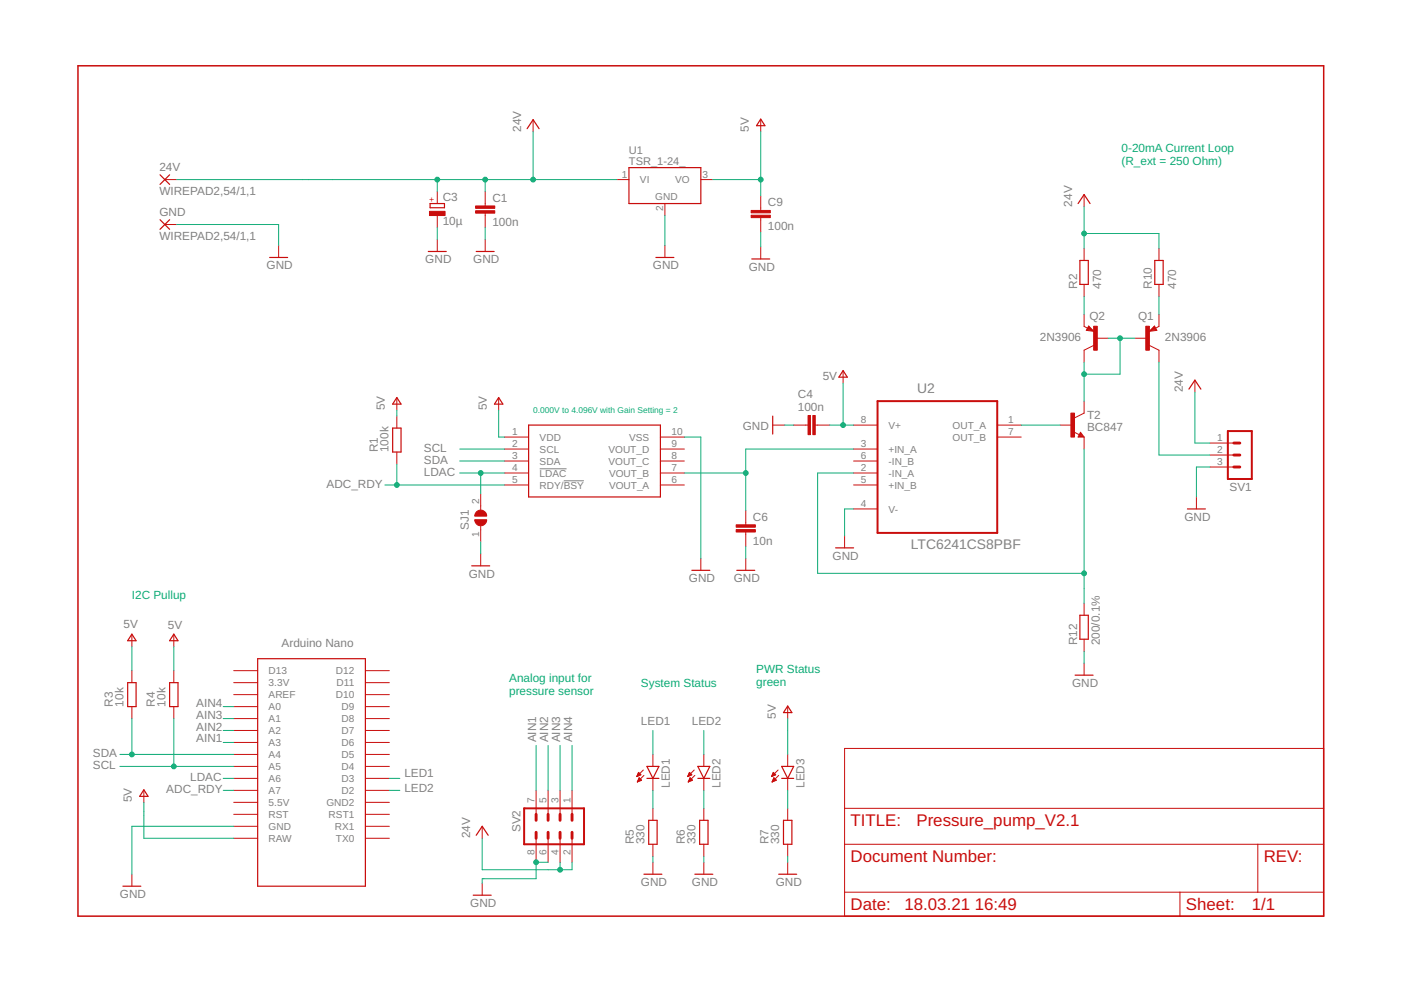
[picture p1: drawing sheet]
<svg xmlns="http://www.w3.org/2000/svg" width="297mm" height="210mm" viewBox="0 0 297 210" stroke-linecap="round" stroke-linejoin="round" font-family="sans-serif">
<path d="M114.4 99.4h5.7M119.5 101.9h4.3" fill="none" stroke="#808080" stroke-width=".21"/>
<path d="M16.5 13.9h264.1v180.3h-264.1z" fill="none" stroke="#c90d0c" stroke-width=".32"/>
<g fill="none" stroke="#c90d0c" stroke-width=".21">
<path d="M34.9 38.1h2.6M113 25.4v2.5M130.8 38.1h2.5M148.6 38.1h2.5M161.3 25.4v2.5M34.9 47.6h2.6M59.1 52v2.6M92.7 40.6v2.6M92.7 45.7v2.5M92.7 50.8v2.5M102.9 40.6v3.1M102.9 45.2v3"/>
<path d="M102.9 50.8v2.5M141 43.2v2.5M141 52v2.6M161.3 41.6v3M161.3 46.1v3.1M161.3 52.4v2.5M229.8 41.3v2.5M229.8 52.7v2.5M245.7 52.7v2.5M178.8 78.7v2.5M229.8 60.3v2.5M229.8 66.7v2.5l.8 .4"/>
<path d="M230.8 69.1l1.1 1.2-1.6-.3zM231.9 73.2l-2.1 1.1v2.5M232.4 71.7h2.5M240.6 71.7h2.6M243.7 73.2l2 1.1v2.5M244.8 69.1l.5 .9-1.6 .3zM245.7 66.7v2.5l-.7 .4M245.7 60.3v2.5M84.1 84.4v2.6M84.1 88.2v2.6M84.1 95.8v2.6M105.7 84.4v2.6"/>
<path d="M107 92.7h5.1M107 95.2h5.1M107 97.7h5.1M140 92.7h5.1M140 95.2h5.1M140 97.7h5.1M163.8 90.1h2.6M168.3 90.1h3M172.8 90.1h3.1M181 95.2h5.1M181 97.7h5.1M181 90.1h5.1"/>
<path d="M211.4 92.7h5.1M211.4 90.1h5.1M224.8 90.1h2.5M227.6 91.6l1.3 .6M229.1 91.7l.7 1h-1.2zM229.8 85v2.6l-2 1M229.8 92.7v2.5M253.3 80.6v2.5M256.5 93.9h5.1M256.5 96.5h5.1M256.5 99h5.1M101.9 104.7v3.5"/>
<path d="M101.9 111.5v3.4M101.9 117.4v2.6M107 100.3h5.1M107 102.8h5.1M140 100.3h5.1M140 102.8h5.1M148.6 118.4v2.5M158.1 108.2v3.1M158.1 112.8v3M158.1 118.4v2.5M179.1 113.6v2.6M181 100.3h5.1"/>
<path d="M181 102.8h5.1M181 107.9h5.1M253.7 105.4v2.5M28 134.6v2.5M36.9 134.6v2.5M229.8 127.9v2.6M229.8 135.5v2.6M28 142.2v2.5M28 149.8v2.6M36.9 142.2v2.5M36.9 149.8v2.6M49.6 144.7h5"/>
<path d="M49.6 147.3h5M49.6 160h5M49.6 157.4h5M49.6 154.9h5M49.6 152.4h5M49.6 149.8h5M49.6 142.2h5M77.5 144.7h5M77.5 147.3h5M77.5 160h5M77.5 157.4h5M77.5 154.9h5"/>
<path d="M77.5 152.4h5M77.5 149.8h5M77.5 142.2h5M138.4 160v2.5M149.2 160v2.5M167 149.8v2.6M167 160v2.5M179.1 158.7h101.5v35.5h-101.5zM229.8 140.6v2.6M30.5 167.6v2.5M49.6 177.7h5M49.6 175.2h5"/>
<path d="M49.6 172.7h5M49.6 170.1h5M49.6 167.6h5M49.6 165h5M49.6 162.5h5M77.5 177.7h5M77.5 175.2h5M77.5 172.7h5M77.5 170.1h5M77.5 167.6h5M77.5 165h5M77.5 162.5h5"/>
<path d="M102.2 175.2v2.5M113.7 167.6v5.1M113.7 177.7v5.1M116.2 167.6v5.1M116.2 177.7v5.1M118.7 167.6v5.1M118.7 177.7v5.1M121.3 167.6v5.1M121.3 177.7v5.1M135 164.6h.2M135.1 164.5h.4M135.1 164.3h.7"/>
<path d="M135.1 165.8h.1M135.2 164.2h.6M135.2 165.7h.3M135.2 165.5h.5M135.3 164.1h.4M135.3 164h.3M135.3 165.4h.7M135.3 163.9h.2M135.3 165.3h.6M135.4 163.8l.5 .5-.9 .4zM135.4 165.2h.4M135.4 165.1h.3"/>
<path d="M135.5 164.9h.1M136 165.4l-.5-.5-.4 .9M136 165.4l-.9 .4M136.4 163.3l-1.4 1.4M136.5 164.4l-1.4 1.4M138.4 165v2.6M138.4 171.4v2.5M138.4 179v2.5M145.8 164.6h.2M145.9 164.5h.4M145.9 165.8h.1M145.9 164.3h.7"/>
<path d="M146 164.2h.6M146 165.7h.3M146 164.1h.5M146 165.5h.5M146.1 164h.3M146.1 165.4h.7M146.1 163.9h.2M146.1 165.3h.6M146.2 163.8l.5 .5-.9 .4zM146.2 165.2h.4M146.2 165.1h.3M146.3 164.9h.1"/>
<path d="M146.8 165.4l-.5-.5-.4 .9M146.8 165.4l-.9 .4M147.2 163.3l-1.4 1.4M147.3 164.4l-1.4 1.4M149.2 165v2.6M149.2 171.4v2.5M149.2 179v2.5M163.6 164.6h.2M163.7 164.5h.4M163.7 164.3h.6M163.7 165.8h.1M163.8 164.2h.6"/>
<path d="M163.8 165.7h.2M163.8 164.1h.5M163.8 165.5h.5M163.9 164h.2M163.9 165.4h.7M163.9 163.9h.1M163.9 165.3h.6M164 165.2h.3M164 163.8l.5 .5-.9 .4zM164 165.1h.2M164.1 164.9h.1M164.6 165.4l-.5-.5-.4 .9"/>
<path d="M164.6 165.4l-.9 .4M165 163.3l-1.4 1.4M165.1 164.4l-1.4 1.4M167 165v2.6M167 171.4v2.5M167 179v2.5M179.1 179h101.5M179.1 171.4h101.5M266.7 179v10.2M28 185.4v2.5M102.2 187.3v2.5M138.4 182.8v2.6"/>
<path d="M149.2 182.8v2.6M167 182.8v2.6M179.1 189.2h101.5M250.2 189.2v5"/>
</g>
<g fill="none" stroke="#c90d0c" stroke-width=".25">
<path d="M33.9 37.1l2.1 2M36 37.1l-2.1 2M111.8 27.3l1.2-1.9 1.3 1.9M133.3 35.5h15.3v7.7h-15.3zM161.3 25.3l.9 1.3h-1.8zM33.9 46.6l2.1 2M36 46.6l-2.1 2M57.2 54.6h3.8M90.8 53.3h3.8M91.2 43.2h3v.8h-3zM101 53.3h3.8M139.1 54.6h3.8"/>
<path d="M159.4 54.9h3.8M228.6 43.2l1.2-1.9 1.3 1.9M229 55.2h1.7v5.1h-1.7zM244.8 55.2h1.8v5.1h-1.8zM178.8 78.6l.8 1.4h-1.7zM230.9 69.8h.3l-.3-.2-.3 .3 1 .2-.7-.8-.4 .6M244.7 69.8h-.4l.4-.2 .3 .3-1.1 .2 .8-.8 .4 .6M83.2 90.8h1.8v5h-1.8zM84.1 84.3l.9 1.4h-1.8zM105.7 84.3l.9 1.4h-1.8zM112.1 90.1h27.9v15.3h-27.9zM163.8 88.2v3.8"/>
<path d="M229.1 92.2l.1 .2h-.4l.3-.5 .5 .6h-.8M252.1 82.5l1.2-1.9 1.3 1.9M100 120h3.8M177.2 116.2h3.8M251.8 107.9h3.8M28 134.5l.9 1.3h-1.8zM36.9 134.5l.8 1.3h-1.7zM54.6 139.7h22.9v48.2h-22.9zM146.7 120.9h3.8M156.2 120.9h3.8M229 130.5h1.7v5h-1.7zM27.1 144.7h1.8v5.1h-1.8z"/>
<path d="M36 144.7h1.7v5.1h-1.7zM167 149.7l.9 1.4h-1.8zM227.9 143.2h3.9M30.5 167.4l.9 1.4h-1.8zM101 177.1l1.2-1.9 1.3 1.9M137.2 162.5h2.5l-1.3 2.5zM137.2 165h2.5M137.5 173.9h1.8v5.1h-1.8zM148 165h2.5M148 162.5h2.5l-1.3 2.5zM148.3 173.9h1.8v5.1h-1.8zM165.7 165h2.6"/>
<path d="M165.7 162.5h2.6l-1.3 2.5zM166.1 173.9h1.8v5.1h-1.8zM26.1 187.9h3.8M100.3 189.8h3.8M136.5 185.4h3.8M147.3 185.4h3.8M165.1 185.4h3.8"/>
</g>
<g fill="#c90d0c" stroke="#c90d0c" stroke-width=".21">
<path d="M100.8 44.7h4.1v.5h-4.1z"/>
<path d="M100.8 43.7h4.1v.5h-4.1z"/>
<path d="M91.1 44.8h3.3v.9h-3.3z"/>
<path d="M172.3 88.1h.5v4.1h-.5z"/>
<path d="M171.3 88.1h.5v4.1h-.5z"/>
<path d="M156.1 112.3h4v.5h-4z"/>
<path d="M156.1 111.3h4v.5h-4z"/>
<path d="M227.1 87.6h.7v5.1h-.7z"/>
<path d="M159.3 45.6h4v.5h-4z"/>
<path d="M159.3 44.6h4v.5h-4z"/>
<path d="M242.9 69.2h.8v5.1h-.8z"/>
<path d="M231.9 69.2h.7v5.1h-.7z"/>
</g>
<g fill="#c90d0c" stroke="#c90d0c" stroke-width=".21">
<path d="M101.1 108.5a1.27 1.27 0 0 1 1.3-.2 1.27 1.27 0 0 1 .8 1.1h-2.6z" fill-rule="evenodd"/>
<path d="M100.6 110.2h2.6a1.27 1.27 0 0 1-1.3 1.3 1.27 1.27 0 0 1-1.3-1.3z" fill-rule="evenodd"/>
</g>
<path d="M186.1 85h25.3v28h-25.3zM260.3 91.4h5.1v10.2h-5.1zM111.1 171.4h12.7v7.6h-12.7z" fill="none" stroke="#c90d0c" stroke-width=".42"/>
<path d="M261.6 99h1.3M261.6 96.5h1.3M261.6 93.9h1.3M113.7 172.7v1.2M113.7 176.5v1.2M116.2 172.7v1.2M116.2 176.5v1.2M118.7 172.7v1.2M118.7 176.5v1.2M121.3 172.7v1.2M121.3 176.5v1.2" fill="none" stroke="#c90d0c" stroke-width=".61"/>
<g fill="none" stroke="#0dab76" stroke-width=".21">
<path d="M37.5 38.1h93.3M92.7 38.1v2.5M102.9 38.1v2.5M113 27.9v10.2M151.1 38.1h10.2M161.3 27.9v13.7M37.5 47.6h21.6v4.4M92.7 48.2v2.6M102.9 48.2v2.6M141 45.7v6.3M161.3 49.2v3.2M229.8 43.8v8.9"/>
<path d="M229.8 49.5h15.9v3.2M229.8 62.8v3.9M229.8 76.8v8.2M234.9 71.7h5.7M237.5 71.7v7.6h-7.7M245.7 62.8v3.9M245.7 76.8v19.7h10.8M84.1 87v1.2M84.1 98.4v4.4M97.5 97.7h9.5M97.5 95.2h9.5M105.7 87v5.7h1.3"/>
<path d="M145.1 92.7h3.5v25.7M166.4 90.1h1.9M175.9 90.1h5.1M178.8 81.2v8.9M181 95.2h-22.9v13M216.5 90.1h8.3M229.8 95.2v32.7M253.3 83.1v10.8h3.2M256.5 99h-2.8v6.4M81.6 102.8h25.4M97.5 100.3h9.5M101.9 100.3v4.4"/>
<path d="M101.9 114.9v2.5M145.1 100.3h13M158.1 115.8v2.6M181 107.9h-1.9v5.7M181 100.3h-7.6v21.3h56.4M28 137.1v5.1M36.9 137.1v5.1M229.8 138.1v2.5M25.4 160h24.2M28 152.4v7.6M36.9 152.4v10.1M47.3 149.8h2.3"/>
<path d="M47.3 152.4h2.3M47.3 154.9h2.3M47.3 157.4h2.3M113.7 158.1v9.5M116.2 158.1v9.5M118.7 158.1v9.5M121.3 158.1v9.5M138.4 154.9v5.1M149.2 154.9v5.1M167 152.4v7.6M25.4 162.5h24.2M30.5 170.1v7.6h19.1"/>
<path d="M47.3 165h2.3M47.3 167.6h2.3M49.6 175.2h-21.6v10.2M82.5 165h2.3M82.5 167.6h2.3M102.2 177.7v6.7h19.1v-1.6M138.4 167.6v3.8M149.2 167.6v3.8M167 167.6v3.8M116.2 182.8h-2.5v3.5h-11.5v1M118.7 182.8v1.6M138.4 181.5v1.3"/>
<path d="M149.2 181.5v1.3M167 181.5v1.3"/>
</g>
<g fill="#0dab76" stroke="#0dab76" stroke-width=".21">
<circle cx="113.7" cy="182.8" r=".51"/>
<circle cx="161.3" cy="38.1" r=".51"/>
<circle cx="178.8" cy="90.1" r=".51"/>
<circle cx="92.7" cy="38.1" r=".51"/>
<circle cx="102.9" cy="38.1" r=".51"/>
<circle cx="113" cy="38.1" r=".51"/>
<circle cx="118.7" cy="184.4" r=".51"/>
<circle cx="229.8" cy="49.5" r=".51"/>
<circle cx="28" cy="160" r=".51"/>
<circle cx="36.9" cy="162.5" r=".51"/>
<circle cx="158.1" cy="100.3" r=".51"/>
<circle cx="229.8" cy="121.6" r=".51"/>
<circle cx="101.9" cy="100.3" r=".51"/>
<circle cx="84.1" cy="102.8" r=".51"/>
<circle cx="237.5" cy="71.7" r=".51"/>
<circle cx="229.8" cy="79.3" r=".51"/>
</g>
<g font-size="3.6" fill="#c90d0c">
<text x="180.3" y="175.2">TITLE:</text>
<text x="194.3" y="175.2">Pressure_pump_V2.1</text>
<text x="180.3" y="182.8">Document Number:</text>
<text x="267.9" y="182.8">REV:</text>
<text x="180.3" y="193">Date:</text>
<text x="191.8" y="193">18.03.21</text>
<text x="206.7" y="193">16:49</text>
<text x="251.4" y="193">Sheet:</text>
<text x="265.4" y="193">1/1</text>
</g>
<g font-size="2.9" fill="#808080">
<text x="194.5" y="83.4">U2</text>
<text x="193.1" y="116.5">LTC6241CS8PBF</text>
</g>
<g font-size="2.5" fill="#808080">
<text x="110.5" y="27.9" transform="rotate(-90 110.5 27.9)">24V</text>
<text x="158.7" y="27.9" transform="rotate(-90 158.7 27.9)">5V</text>
<text x="33.8" y="41.4">WIREPAD2,54/1,1</text>
<text x="33.8" y="36.2">24V</text>
<text x="33.8" y="45.7">GND</text>
<text x="93.9" y="47.8">10µ</text>
<text x="93.9" y="42.7">C3</text>
<text x="104.4" y="47.9">100n</text>
<text x="104.4" y="42.8">C1</text>
<text x="162.8" y="43.7">C9</text>
<text x="227.3" y="43.8" transform="rotate(-90 227.3 43.8)">24V</text>
<text x="33.8" y="50.9">WIREPAD2,54/1,1</text>
<text x="162.8" y="48.8">100n</text>
<text x="56.5" y="57.1">GND</text>
<text x="90.2" y="55.9">GND</text>
<text x="100.3" y="55.9">GND</text>
<text x="138.4" y="57.1">GND</text>
<text x="158.7" y="57.4">GND</text>
<text x="228.4" y="61.2" transform="rotate(-90 228.4 61.2)">R2</text>
<text x="233.5" y="61.2" transform="rotate(-90 233.5 61.2)">470</text>
<text x="244.2" y="61.2" transform="rotate(-90 244.2 61.2)">R10</text>
<text x="249.3" y="61.2" transform="rotate(-90 249.3 61.2)">470</text>
<text x="231" y="67.9">Q2</text>
<text x="241.3" y="67.9">Q1</text>
<text x="220.5" y="72.4">2N3906</text>
<text x="247" y="72.4">2N3906</text>
<text x="174.4" y="80.5">5V</text>
<text x="250.8" y="83.1" transform="rotate(-90 250.8 83.1)">24V</text>
<text x="81.6" y="87" transform="rotate(-90 81.6 87)">5V</text>
<text x="103.2" y="87" transform="rotate(-90 103.2 87)">5V</text>
<text x="169.2" y="87.2">100n</text>
<text x="169.2" y="84.4">C4</text>
<text x="230.5" y="88.9">T2</text>
<text x="80.1" y="95.8" transform="rotate(-90 80.1 95.8)">R1</text>
<text x="82.4" y="95.8" transform="rotate(-90 82.4 95.8)">100k</text>
<text x="89.9" y="95.8">SCL</text>
<text x="157.5" y="91.1">GND</text>
<text x="230.5" y="91.4">BC847</text>
<text x="89.9" y="98.4">SDA</text>
<text x="89.9" y="100.9">LDAC</text>
<text x="69.2" y="103.5">ADC_RDY</text>
<text x="260.7" y="104.1">SV1</text>
<text x="99.4" y="112.4" transform="rotate(-90 99.4 112.4)">SJ1</text>
<text x="159.6" y="110.4">C6</text>
<text x="251.1" y="110.4">GND</text>
<text x="159.6" y="115.5">10n</text>
<text x="176.5" y="118.7">GND</text>
<text x="99.4" y="122.5">GND</text>
<text x="146" y="123.5">GND</text>
<text x="155.6" y="123.5">GND</text>
<text x="26.2" y="133.2">5V</text>
<text x="35.6" y="133.3">5V</text>
<text x="59.7" y="137.1">Arduino Nano</text>
<text x="228.4" y="136.8" transform="rotate(-90 228.4 136.8)">R12</text>
<text x="233.2" y="136.8" transform="rotate(-90 233.2 136.8)">200/0.1%</text>
<text x="23.9" y="149.8" transform="rotate(-90 23.9 149.8)">R3</text>
<text x="26.2" y="149.8" transform="rotate(-90 26.2 149.8)">10k</text>
<text x="32.8" y="149.8" transform="rotate(-90 32.8 149.8)">R4</text>
<text x="35.1" y="149.8" transform="rotate(-90 35.1 149.8)">10k</text>
<text x="41.6" y="149.8">AIN4</text>
<text x="227.3" y="145.7">GND</text>
<text x="41.6" y="152.3">AIN3</text>
<text x="41.6" y="154.9">AIN2</text>
<text x="135.9" y="153.6">LED1</text>
<text x="146.7" y="153.6">LED2</text>
<text x="164.5" y="152.3" transform="rotate(-90 164.5 152.3)">5V</text>
<text x="19.7" y="160.6">SDA</text>
<text x="41.6" y="157.4">AIN1</text>
<text x="113.7" y="157.4" transform="rotate(-90 113.7 157.4)">AIN1</text>
<text x="116.2" y="157.4" transform="rotate(-90 116.2 157.4)">AIN2</text>
<text x="118.7" y="157.4" transform="rotate(-90 118.7 157.4)">AIN3</text>
<text x="121.3" y="157.4" transform="rotate(-90 121.3 157.4)">AIN4</text>
<text x="19.7" y="163.1">SCL</text>
<text x="40.3" y="165.7">LDAC</text>
<text x="85.7" y="164.7">LED1</text>
<text x="85.7" y="167.9">LED2</text>
<text x="142" y="167.1" transform="rotate(-90 142 167.1)">LED1</text>
<text x="152.8" y="167.1" transform="rotate(-90 152.8 167.1)">LED2</text>
<text x="170.6" y="167.1" transform="rotate(-90 170.6 167.1)">LED3</text>
<text x="28" y="170.1" transform="rotate(-90 28 170.1)">5V</text>
<text x="35.3" y="168.2">ADC_RDY</text>
<text x="99.7" y="177.7" transform="rotate(-90 99.7 177.7)">24V</text>
<text x="110.4" y="176.5" transform="rotate(-90 110.4 176.5)">SV2</text>
<text x="134.4" y="179" transform="rotate(-90 134.4 179)">R5</text>
<text x="136.7" y="179" transform="rotate(-90 136.7 179)">330</text>
<text x="145.2" y="179" transform="rotate(-90 145.2 179)">R6</text>
<text x="147.4" y="179" transform="rotate(-90 147.4 179)">330</text>
<text x="163" y="179" transform="rotate(-90 163 179)">R7</text>
<text x="165.2" y="179" transform="rotate(-90 165.2 179)">330</text>
<text x="25.4" y="190.4">GND</text>
<text x="135.9" y="187.9">GND</text>
<text x="146.7" y="187.9">GND</text>
<text x="164.5" y="187.9">GND</text>
<text x="99.7" y="192.3">GND</text>
</g>
<g font-size="2.5" fill="#0dab76">
<text x="237.8" y="32.2">0-20mA Current Loop</text>
<text x="237.8" y="34.9">(R_ext = 250 Ohm)</text>
<text x="28" y="127">I2C Pullup</text>
<text x="160.3" y="142.7">PWR Status</text>
<text x="108" y="144.6">Analog input for</text>
<text x="108" y="147.3">pressure sensor</text>
<text x="135.9" y="145.7">System Status</text>
<text x="160.3" y="145.4">green</text>
</g>
<g font-size="2.3" fill="#808080">
<text x="133.4" y="34.9">TSR_1-24_</text>
<text x="133.4" y="32.6">U1</text>
</g>
<g font-size="2.1" fill="#808080">
<text x="131.8" y="37.7">1</text>
<text x="135.7" y="38.8">VI</text>
<text x="143.2" y="38.8">VO</text>
<text x="148.9" y="37.7">3</text>
<text x="138.9" y="42.4">GND</text>
<text x="140.6" y="44.7" transform="rotate(-90 140.6 44.7)">2</text>
<text x="182.5" y="89.8">8</text>
<text x="213.8" y="89.8">1</text>
<text x="108.6" y="92.3">1</text>
<text x="108.6" y="94.9">2</text>
<text x="114.4" y="93.4">VDD</text>
<text x="114.4" y="96">SCL</text>
<text x="129" y="96">VOUT_D</text>
<text x="133.4" y="93.4">VSS</text>
<text x="142.4" y="94.9">9</text>
<text x="142.4" y="92.3">10</text>
<text x="182.5" y="94.9">3</text>
<text x="188.4" y="90.9">V+</text>
<text x="188.4" y="96">+IN_A</text>
<text x="202" y="90.9">OUT_A</text>
<text x="202" y="93.4">OUT_B</text>
<text x="213.8" y="92.3">7</text>
<text x="258.1" y="93.6">1</text>
<text x="108.6" y="97.4">3</text>
<text x="108.6" y="99.9">4</text>
<text x="114.4" y="98.5">SDA</text>
<text x="114.4" y="101.1">LDAC</text>
<text x="129" y="98.5">VOUT_C</text>
<text x="129.1" y="101.1">VOUT_B</text>
<text x="142.4" y="99.9">7</text>
<text x="142.4" y="97.4">8</text>
<text x="182.5" y="97.4">6</text>
<text x="182.5" y="99.9">2</text>
<text x="188.4" y="98.5">-IN_B</text>
<text x="188.4" y="101.1">-IN_A</text>
<text x="258.1" y="96.1">2</text>
<text x="258.1" y="98.7">3</text>
<text x="101.6" y="106.9" transform="rotate(-90 101.6 106.9)">2</text>
<text x="108.6" y="102.5">5</text>
<text x="114.4" y="103.6">RDY/BSY</text>
<text x="129.1" y="103.6">VOUT_A</text>
<text x="142.4" y="102.5">6</text>
<text x="182.5" y="102.5">5</text>
<text x="182.5" y="107.6">4</text>
<text x="188.4" y="103.6">+IN_B</text>
<text x="101.6" y="113.9" transform="rotate(-90 101.6 113.9)">1</text>
<text x="188.4" y="108.7">V-</text>
<text x="57" y="143">D13</text>
<text x="71.2" y="143">D12</text>
<text x="57" y="145.5">3.3V</text>
<text x="57" y="148">AREF</text>
<text x="71.2" y="148">D10</text>
<text x="71.4" y="145.5">D11</text>
<text x="57" y="155.6">A2</text>
<text x="57" y="153.1">A1</text>
<text x="57" y="150.6">A0</text>
<text x="72.4" y="155.6">D7</text>
<text x="72.4" y="153.1">D8</text>
<text x="72.4" y="150.6">D9</text>
<text x="57" y="158.2">A3</text>
<text x="57" y="160.7">A4</text>
<text x="72.4" y="160.7">D5</text>
<text x="72.4" y="158.2">D6</text>
<text x="57" y="165.8">A6</text>
<text x="57" y="163.3">A5</text>
<text x="72.4" y="165.8">D3</text>
<text x="72.4" y="163.3">D4</text>
<text x="57" y="173.4">RST</text>
<text x="57" y="170.9">5.5V</text>
<text x="57" y="168.3">A7</text>
<text x="69.2" y="170.9">GND2</text>
<text x="69.7" y="173.4">RST1</text>
<text x="72.4" y="168.3">D2</text>
<text x="113.3" y="170.3" transform="rotate(-90 113.3 170.3)">7</text>
<text x="115.9" y="170.3" transform="rotate(-90 115.9 170.3)">5</text>
<text x="118.4" y="170.3" transform="rotate(-90 118.4 170.3)">3</text>
<text x="120.9" y="170.3" transform="rotate(-90 120.9 170.3)">1</text>
<text x="57" y="178.5">RAW</text>
<text x="57" y="176">GND</text>
<text x="71" y="176">RX1</text>
<text x="71.2" y="178.5">TX0</text>
<text x="113.3" y="181.3" transform="rotate(-90 113.3 181.3)">8</text>
<text x="115.9" y="181.3" transform="rotate(-90 115.9 181.3)">6</text>
<text x="118.4" y="181.3" transform="rotate(-90 118.4 181.3)">4</text>
<text x="120.9" y="181.3" transform="rotate(-90 120.9 181.3)">2</text>
</g>
<text font-size="1.8" fill="#c90d0c" x="92.1" y="42.7" transform="rotate(-90 92.1 42.7)">+</text>
<text font-size="1.8" fill="#0dab76" x="113" y="87.6">0.000V to 4.096V with Gain Setting = 2</text>
</svg>
